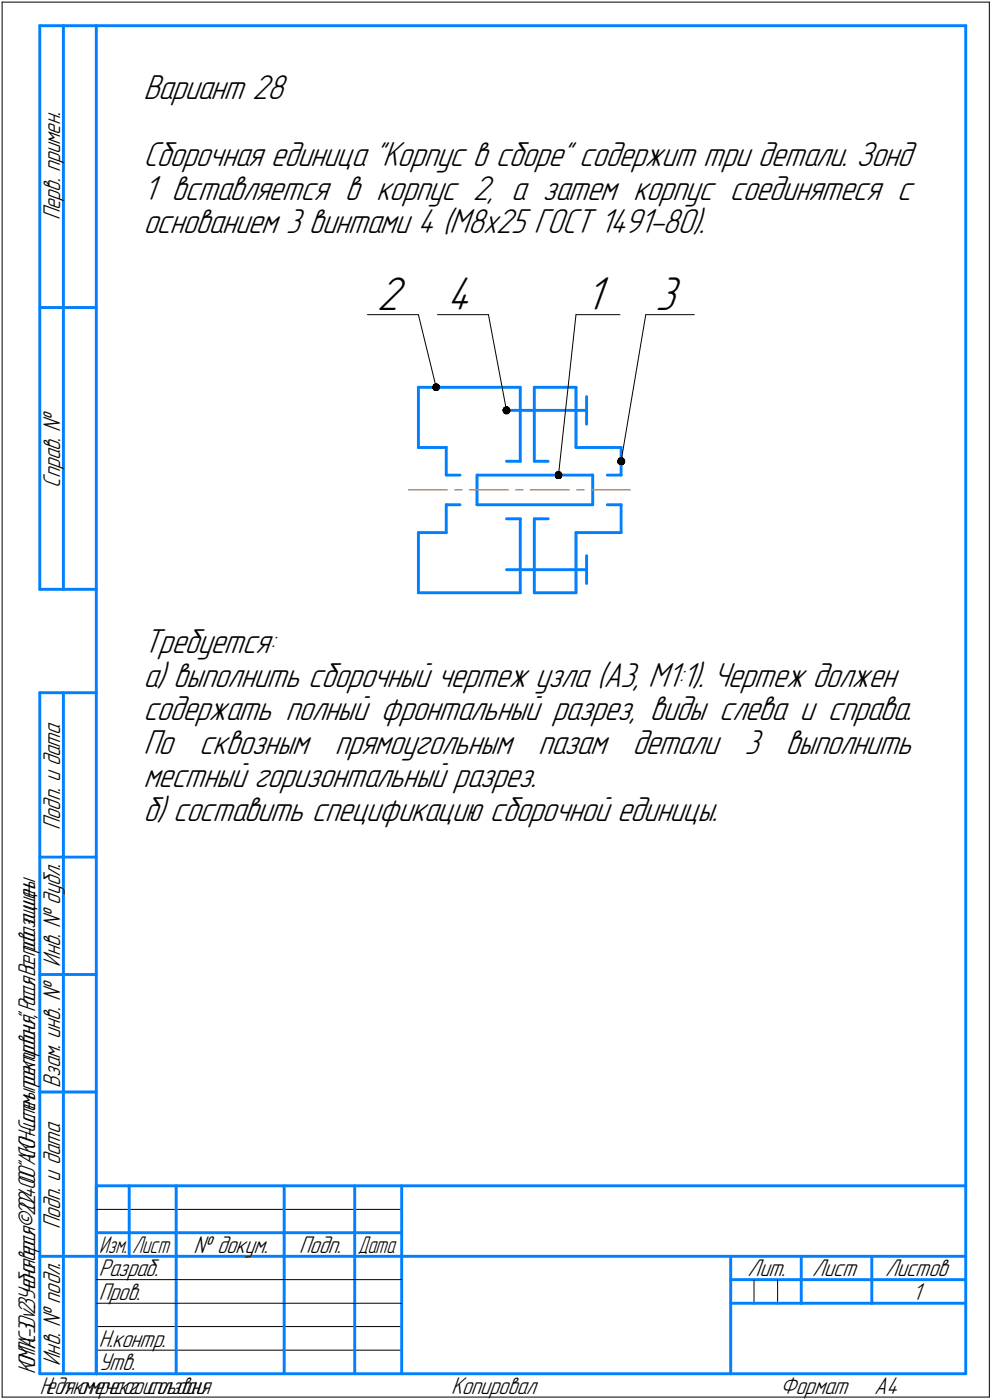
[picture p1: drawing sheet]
<svg xmlns="http://www.w3.org/2000/svg" width="211mm" height="298mm" viewBox="0 0 211 298" stroke-linecap="round" stroke-linejoin="round" font-family="sans-serif">
<g fill="none" stroke="#000" stroke-width=".21">
<path d="M.5 .5h210zM.5 .5v297zM210.5 .5v297zM78.2 67h10.8zM89 67l3.8 15.5zM93.1 67h10.8zM103.9 67l3.9 20.4zM122.5 67l-3.7 34.1zM122.5 67h9.4zM137.4 67l-5.3 31.2zM137.4 67h10.3zM20.5 257.5h65z"/>
<path d="M20.5 272.5h17zM20.5 277.5h17zM37.5 272.5h23zM37.5 277.5h23zM60.5 272.5h15zM60.5 277.5h15zM75.5 272.5h10zM75.5 277.5h10zM160.4 272.5v5zM165.4 272.5v5zM.5 297.5h210zM20.5 282.4h65z"/>
<path d="M20.5 287.5h65z"/>
</g>
<g fill="none" stroke="#0080ff" stroke-width=".62">
<path d="M8.5 5.5v120zM8.5 5.5h12zM13.5 5.5v120zM20.5 5.5h185zM20.5 5.5v287zM205.5 5.5v287zM8.5 65.5h12zM89 95.3h5.9zM89 82.5v12.8zM89 82.5h21.7zM94.9 95.3v5.8zM107.8 98.2h2.9z"/>
<path d="M107.8 87.4h17zM110.7 82.5v15.7zM113.7 98.2h2.9zM113.7 82.5v15.7zM113.7 82.5h8.8zM122.5 82.5v12.8zM122.5 95.3h9.6zM124.8 84.4v5.9zM132.1 95.3v5.8zM89 113.4h5.9zM89 113.4v12.8zM94.9 107.5h3z"/>
<path d="M94.9 107.5v5.9zM94.9 101.1h3zM101.5 107.5h24.6zM101.5 104.3v3.2zM101.5 101.1h24.6zM101.5 101.1v3.2zM107.8 110.5h2.9zM110.7 110.5v15.7zM113.7 110.5h2.9zM113.7 110.5v15.7zM122.5 113.4v12.8zM122.5 113.4h9.6z"/>
<path d="M124.8 118.3v5.9zM126.1 104.3v3.2zM126.1 101.1v3.2zM129.2 107.5h2.9zM129.2 101.1h2.9zM132.1 107.5v5.9zM8.5 125.5h12zM89 126.2h21.7zM107.8 121.3h17zM113.7 126.2h8.8zM8.5 147.5v145zM8.5 147.5h12z"/>
<path d="M13.5 147.5v145zM8.5 182.5h12zM8.5 207.5h12zM8.5 232.5h12zM20.5 252.5h185zM20.5 252.5v40zM27.5 252.5v15zM37.5 252.5v25zM60.5 252.5v25zM75.5 252.5v25zM85.5 252.5v40zM8.5 267.5h12z"/>
<path d="M20.5 262.5h7zM20.5 267.5h7zM27.5 262.5h10zM27.5 267.5h10zM37.5 277.5v15zM37.5 262.5h23zM37.5 267.5h23zM60.5 277.5v15zM60.5 262.5h15zM60.5 267.5h15zM75.5 277.5v15zM75.5 262.5h10z"/>
<path d="M75.5 267.5h10zM85.5 267.5h120zM155.4 267.5v25zM155.4 272.5h15.1zM155.4 277.5h5zM160.4 277.5h5zM165.4 277.5h5.1zM170.5 267.5v10zM170.5 272.5h35zM170.5 277.5h15zM185.5 267.5v10zM185.5 277.5h20z"/>
<path d="M8.5 292.5h12zM20.5 292.5h185z"/>
</g>
<path d="M86.9 104.3h8.3zM96.7 104.3h1.6zM99.9 104.3h8.3zM109.7 104.3h1.6zM112.8 104.3h8.4zM122.7 104.3h1.6zM125.8 104.3h8.3z" fill="none" stroke="#ff8000" stroke-width=".21"/>
<g fill="#fff" stroke="#fff" stroke-width=".21">
<path d="M124.5 58.3h5.4zM124.5 58.4h5.4zM124.5 58.4h5.4zM124.5 58.5h5.4zM124.5 58.5h5.4zM124.5 58.6h5.4zM124.5 58.6h5.4zM124.5 58.7h5.4zM124.5 58.8h5.4zM124.5 58.8h5.4zM124.5 58.9h5.4zM124.5 58.9h5.4zM124.5 59h5.4zM124.5 59h5.4zM124.5 59.1h5.4zM124.5 59.2h5.4zM124.5 59.2h5.4zM124.5 59.3h5.4zM124.5 59.3h5.4zM124.5 59.4h5.4zM124.5 59.4h5.4zM124.5 59.5h5.4zM124.5 59.5h5.4zM124.5 59.6h5.4zM124.5 59.7h5.4zM124.5 59.7h5.4zM124.5 59.8h5.4zM124.5 59.8h5.4zM124.5 59.9h5.4zM124.5 59.9h5.4zM124.5 60h5.4zM124.5 60.1h5.4zM124.5 60.1h5.4zM124.5 60.2h5.4zM124.5 60.2h5.4zM124.5 60.3h5.4zM124.5 60.3h5.4zM124.5 60.4h5.4zM124.5 60.5h5.4zM124.5 60.5h5.4zM124.5 60.6h5.4zM124.5 60.6h5.4zM124.5 60.7h5.4zM124.5 60.7h5.4zM124.5 60.8h5.4zM124.5 60.8h5.4zM124.5 60.9h5.4zM124.5 61h5.4zM124.5 61h5.4zM124.5 61.1h5.4zM124.5 61.1h5.4zM124.5 61.2h5.4zM124.5 61.2h5.4zM124.5 61.3h5.4zM124.5 61.4h5.4zM124.5 61.4h5.4zM124.5 61.5h5.4zM124.5 61.5h5.4zM124.5 61.6h5.4zM124.5 61.6h5.4zM124.5 61.7h5.4zM124.5 61.8h5.4zM124.5 61.8h5.4zM124.5 61.9h5.4zM124.5 61.9h5.4zM124.5 62h5.4zM124.5 62h5.4zM124.5 62.1h5.4zM124.5 62.1h5.4zM124.5 62.2h5.4zM124.5 62.3h5.4zM124.5 62.3h5.4zM124.5 62.4h5.4zM124.5 62.4h5.4zM124.5 62.5h5.4zM124.5 62.5h5.4zM124.5 62.6h5.4zM124.5 62.7h5.4zM124.5 62.7h5.4zM124.5 62.8h5.4zM124.5 62.8h5.4zM124.5 62.9h5.4zM124.5 62.9h5.4zM124.5 63h5.4zM124.5 63h5.4zM124.5 63.1h5.4zM124.5 63.2h5.4zM124.5 63.2h5.4zM124.5 63.3h5.4zM124.5 63.3h5.4zM124.5 63.4h5.4zM124.5 63.4h5.4zM124.5 63.5h5.4zM124.5 63.6h5.4zM124.5 63.6h5.4zM124.5 63.7h5.4zM124.5 63.7h5.4zM124.5 63.8h5.4zM124.5 63.8h5.4zM124.5 63.9h5.4zM124.5 64h5.4zM124.5 64h5.4zM124.5 64.1h5.4zM124.5 64.1h5.4zM124.5 64.2h5.4zM124.5 64.2h5.4zM124.5 64.3h5.4zM124.5 64.3h5.4zM124.5 64.4h5.4zM124.5 64.5h5.4zM124.5 64.5h5.4zM124.5 64.6h5.4zM124.5 64.6h5.4zM124.5 64.7h5.4zM124.5 64.7h5.4zM124.5 64.8h5.4zM124.5 64.9h5.4zM124.5 64.9h5.4zM124.5 65h5.4zM124.5 65h5.4zM124.5 65.1h5.4zM124.5 65.1h5.4zM124.5 65.2h5.4zM124.5 65.2h5.4zM124.5 65.3h5.4zM124.5 65.4h5.4zM124.5 65.4h5.4zM124.5 65.5h5.4zM124.5 65.5h5.4zM124.5 65.6h5.4zM124.5 65.6h5.4zM124.5 65.7h5.4zM124.5 65.8h5.4zM124.5 65.8h5.4zM124.5 65.9h5.4zM124.5 65.9h5.4zM124.5 66h5.4zM124.5 66h5.4zM124.5 66.1h5.4zM124.5 66.2h5.4zM124.5 66.2h5.4zM124.5 66.3h5.4zM124.5 66.3h5.4zM124.5 66.4h5.4zM124.5 66.4h5.4zM124.5 66.5h5.4zM124.5 66.5h5.4zM124.5 66.6h5.4zM124.5 66.7h5.4zM124.5 66.7h5.4zM124.5 66.8h5.4zM124.5 66.8h5.4zM124.5 66.9h5.4zM124.5 66.9h5.4zM124.5 67h5.4zM124.5 67.1h5.4zM124.5 67.1h5.4zM124.5 67.2h5.4zM124.5 67.2h5.4zM124.5 67.3h5.4zM124.5 67.3h5.4zM124.5 67.4h5.4zM124.5 67.5h5.4zM124.5 67.5h5.4zM124.5 67.6h5.4zM124.5 67.6h5.4zM124.5 67.7h5.4zM124.5 67.7h5.4zM124.5 67.8h5.4zM124.5 67.8h5.4zM124.5 67.9h5.4zM124.5 68h5.4zM124.5 68h5.4zM124.5 68.1h5.4z"/>
<path d="M80.2 58.3h6.8zM80.2 58.4h6.8zM80.2 58.4h6.8zM80.2 58.5h6.8zM80.2 58.5h6.8zM80.2 58.6h6.8zM80.2 58.6h6.8zM80.2 58.7h6.8zM80.2 58.8h6.8zM80.2 58.8h6.8zM80.2 58.9h6.8zM80.2 58.9h6.8zM80.2 59h6.8zM80.2 59h6.8zM80.2 59.1h6.8zM80.2 59.2h6.8zM80.2 59.2h6.8zM80.2 59.3h6.8zM80.2 59.3h6.8zM80.2 59.4h6.8zM80.2 59.4h6.8zM80.2 59.5h6.8zM80.2 59.5h6.8zM80.2 59.6h6.8zM80.2 59.7h6.8zM80.2 59.7h6.8zM80.2 59.8h6.8zM80.2 59.8h6.8zM80.2 59.9h6.8zM80.2 59.9h6.8zM80.2 60h6.8zM80.2 60.1h6.8zM80.2 60.1h6.8zM80.2 60.2h6.8zM80.2 60.2h6.8zM80.2 60.3h6.8zM80.2 60.3h6.8zM80.2 60.4h6.8zM80.2 60.5h6.8zM80.2 60.5h6.8zM80.2 60.6h6.8zM80.2 60.6h6.8zM80.2 60.7h6.8zM80.2 60.7h6.8zM80.2 60.8h6.8zM80.2 60.8h6.8zM80.2 60.9h6.8zM80.2 61h6.8zM80.2 61h6.8zM80.2 61.1h6.8zM80.2 61.1h6.8zM80.2 61.2h6.8zM80.2 61.2h6.8zM80.2 61.3h6.8zM80.2 61.4h6.8zM80.2 61.4h6.8zM80.2 61.5h6.8zM80.2 61.5h6.8zM80.2 61.6h6.8zM80.2 61.6h6.8zM80.2 61.7h6.8zM80.2 61.8h6.8zM80.2 61.8h6.8zM80.2 61.9h6.8zM80.2 61.9h6.8zM80.2 62h6.8zM80.2 62h6.8zM80.2 62.1h6.8zM80.2 62.1h6.8zM80.2 62.2h6.8zM80.2 62.3h6.8zM80.2 62.3h6.8zM80.2 62.4h6.8zM80.2 62.4h6.8zM80.2 62.5h6.8zM80.2 62.5h6.8zM80.2 62.6h6.8zM80.2 62.7h6.8zM80.2 62.7h6.8zM80.2 62.8h6.8zM80.2 62.8h6.8zM80.2 62.9h6.8zM80.2 62.9h6.8zM80.2 63h6.8zM80.2 63h6.8zM80.2 63.1h6.8zM80.2 63.2h6.8zM80.2 63.2h6.8zM80.2 63.3h6.8zM80.2 63.3h6.8zM80.2 63.4h6.8zM80.2 63.4h6.8zM80.2 63.5h6.8zM80.2 63.6h6.8zM80.2 63.6h6.8zM80.2 63.7h6.8zM80.2 63.7h6.8zM80.2 63.8h6.8zM80.2 63.8h6.8zM80.2 63.9h6.8zM80.2 64h6.8zM80.2 64h6.8zM80.2 64.1h6.8zM80.2 64.1h6.8zM80.2 64.2h6.8zM80.2 64.2h6.8zM80.2 64.3h6.8zM80.2 64.3h6.8zM80.2 64.4h6.8zM80.2 64.5h6.8zM80.2 64.5h6.8zM80.2 64.6h6.8zM80.2 64.6h6.8zM80.2 64.7h6.8zM80.2 64.7h6.8zM80.2 64.8h6.8zM80.2 64.9h6.8zM80.2 64.9h6.8zM80.2 65h6.8zM80.2 65h6.8zM80.2 65.1h6.8zM80.2 65.1h6.8zM80.2 65.2h6.8zM80.2 65.2h6.8zM80.2 65.3h6.8zM80.2 65.4h6.8zM80.2 65.4h6.8zM80.2 65.5h6.8zM80.2 65.5h6.8zM80.2 65.6h6.8zM80.2 65.6h6.8zM80.2 65.7h6.8zM80.2 65.8h6.8zM80.2 65.8h6.8zM80.2 65.9h6.8zM80.2 65.9h6.8zM80.2 66h6.8zM80.2 66h6.8zM80.2 66.1h6.8zM80.2 66.2h6.8zM80.2 66.2h6.8zM80.2 66.3h6.8zM80.2 66.3h6.8zM80.2 66.4h6.8zM80.2 66.4h6.8zM80.2 66.5h6.8zM80.2 66.5h6.8zM80.2 66.6h6.8zM80.2 66.7h6.8zM80.2 66.7h6.8zM80.2 66.8h6.8zM80.2 66.8h6.8zM80.2 66.9h6.8zM80.2 66.9h6.8zM80.2 67h6.8zM80.2 67.1h6.8zM80.2 67.1h6.8zM80.2 67.2h6.8zM80.2 67.2h6.8zM80.2 67.3h6.8zM80.2 67.3h6.8zM80.2 67.4h6.8zM80.2 67.5h6.8zM80.2 67.5h6.8zM80.2 67.6h6.8zM80.2 67.6h6.8zM80.2 67.7h6.8zM80.2 67.7h6.8zM80.2 67.8h6.8zM80.2 67.8h6.8zM80.2 67.9h6.8zM80.2 68h6.8zM80.2 68h6.8zM80.2 68.1h6.8z"/>
<path d="M139.4 58.3h6.3zM139.4 58.4h6.3zM139.4 58.4h6.3zM139.4 58.5h6.3zM139.4 58.5h6.3zM139.4 58.6h6.3zM139.4 58.6h6.3zM139.4 58.7h6.3zM139.4 58.8h6.3zM139.4 58.8h6.3zM139.4 58.9h6.3zM139.4 58.9h6.3zM139.4 59h6.3zM139.4 59h6.3zM139.4 59.1h6.3zM139.4 59.2h6.3zM139.4 59.2h6.3zM139.4 59.3h6.3zM139.4 59.3h6.3zM139.4 59.4h6.3zM139.4 59.4h6.3zM139.4 59.5h6.3zM139.4 59.5h6.3zM139.4 59.6h6.3zM139.4 59.7h6.3zM139.4 59.7h6.3zM139.4 59.8h6.3zM139.4 59.8h6.3zM139.4 59.9h6.3zM139.4 59.9h6.3zM139.4 60h6.3zM139.4 60.1h6.3zM139.4 60.1h6.3zM139.4 60.2h6.3zM139.4 60.2h6.3zM139.4 60.3h6.3zM139.4 60.3h6.3zM139.4 60.4h6.3zM139.4 60.5h6.3zM139.4 60.5h6.3zM139.4 60.6h6.3zM139.4 60.6h6.3zM139.4 60.7h6.3zM139.4 60.7h6.3zM139.4 60.8h6.3zM139.4 60.8h6.3zM139.4 60.9h6.3zM139.4 61h6.3zM139.4 61h6.3zM139.4 61.1h6.3zM139.4 61.1h6.3zM139.4 61.2h6.3zM139.4 61.2h6.3zM139.4 61.3h6.3zM139.4 61.4h6.3zM139.4 61.4h6.3zM139.4 61.5h6.3zM139.4 61.5h6.3zM139.4 61.6h6.3zM139.4 61.6h6.3zM139.4 61.7h6.3zM139.4 61.8h6.3zM139.4 61.8h6.3zM139.4 61.9h6.3zM139.4 61.9h6.3zM139.4 62h6.3zM139.4 62h6.3zM139.4 62.1h6.3zM139.4 62.1h6.3zM139.4 62.2h6.3zM139.4 62.3h6.3zM139.4 62.3h6.3zM139.4 62.4h6.3zM139.4 62.4h6.3zM139.4 62.5h6.3zM139.4 62.5h6.3zM139.4 62.6h6.3zM139.4 62.7h6.3zM139.4 62.7h6.3zM139.4 62.8h6.3zM139.4 62.8h6.3zM139.4 62.9h6.3zM139.4 62.9h6.3zM139.4 63h6.3zM139.4 63h6.3zM139.4 63.1h6.3zM139.4 63.2h6.3zM139.4 63.2h6.3zM139.4 63.3h6.3zM139.4 63.3h6.3zM139.4 63.4h6.3zM139.4 63.4h6.3zM139.4 63.5h6.3zM139.4 63.6h6.3zM139.4 63.6h6.3zM139.4 63.7h6.3zM139.4 63.7h6.3zM139.4 63.8h6.3zM139.4 63.8h6.3zM139.4 63.9h6.3zM139.4 64h6.3zM139.4 64h6.3zM139.4 64.1h6.3zM139.4 64.1h6.3zM139.4 64.2h6.3zM139.4 64.2h6.3zM139.4 64.3h6.3zM139.4 64.3h6.3zM139.4 64.4h6.3zM139.4 64.5h6.3zM139.4 64.5h6.3zM139.4 64.6h6.3zM139.4 64.6h6.3zM139.4 64.7h6.3zM139.4 64.7h6.3zM139.4 64.8h6.3zM139.4 64.9h6.3zM139.4 64.9h6.3zM139.4 65h6.3zM139.4 65h6.3zM139.4 65.1h6.3zM139.4 65.1h6.3zM139.4 65.2h6.3zM139.4 65.2h6.3zM139.4 65.3h6.3zM139.4 65.4h6.3zM139.4 65.4h6.3zM139.4 65.5h6.3zM139.4 65.5h6.3zM139.4 65.6h6.3zM139.4 65.6h6.3zM139.4 65.7h6.3zM139.4 65.8h6.3zM139.4 65.8h6.3zM139.4 65.9h6.3zM139.4 65.9h6.3zM139.4 66h6.3zM139.4 66h6.3zM139.4 66.1h6.3zM139.4 66.2h6.3zM139.4 66.2h6.3zM139.4 66.3h6.3zM139.4 66.3h6.3zM139.4 66.4h6.3zM139.4 66.4h6.3zM139.4 66.5h6.3zM139.4 66.5h6.3zM139.4 66.6h6.3zM139.4 66.7h6.3zM139.4 66.7h6.3zM139.4 66.8h6.3zM139.4 66.8h6.3zM139.4 66.9h6.3zM139.4 66.9h6.3zM139.4 67h6.3zM139.4 67.1h6.3zM139.4 67.1h6.3zM139.4 67.2h6.3zM139.4 67.2h6.3zM139.4 67.3h6.3zM139.4 67.3h6.3zM139.4 67.4h6.3zM139.4 67.5h6.3zM139.4 67.5h6.3zM139.4 67.6h6.3zM139.4 67.6h6.3zM139.4 67.7h6.3zM139.4 67.7h6.3zM139.4 67.8h6.3zM139.4 67.8h6.3zM139.4 67.9h6.3zM139.4 68h6.3zM139.4 68h6.3zM139.4 68.1h6.3z"/>
<path d="M95.1 58.3h6.8zM95.1 58.4h6.8zM95.1 58.4h6.8zM95.1 58.5h6.8zM95.1 58.5h6.8zM95.1 58.6h6.8zM95.1 58.6h6.8zM95.1 58.7h6.8zM95.1 58.8h6.8zM95.1 58.8h6.8zM95.1 58.9h6.8zM95.1 58.9h6.8zM95.1 59h6.8zM95.1 59h6.8zM95.1 59.1h6.8zM95.1 59.2h6.8zM95.1 59.2h6.8zM95.1 59.3h6.8zM95.1 59.3h6.8zM95.1 59.4h6.8zM95.1 59.4h6.8zM95.1 59.5h6.8zM95.1 59.5h6.8zM95.1 59.6h6.8zM95.1 59.7h6.8zM95.1 59.7h6.8zM95.1 59.8h6.8zM95.1 59.8h6.8zM95.1 59.9h6.8zM95.1 59.9h6.8zM95.1 60h6.8zM95.1 60.1h6.8zM95.1 60.1h6.8zM95.1 60.2h6.8zM95.1 60.2h6.8zM95.1 60.3h6.8zM95.1 60.3h6.8zM95.1 60.4h6.8zM95.1 60.5h6.8zM95.1 60.5h6.8zM95.1 60.6h6.8zM95.1 60.6h6.8zM95.1 60.7h6.8zM95.1 60.7h6.8zM95.1 60.8h6.8zM95.1 60.8h6.8zM95.1 60.9h6.8zM95.1 61h6.8zM95.1 61h6.8zM95.1 61.1h6.8zM95.1 61.1h6.8zM95.1 61.2h6.8zM95.1 61.2h6.8zM95.1 61.3h6.8zM95.1 61.4h6.8zM95.1 61.4h6.8zM95.1 61.5h6.8zM95.1 61.5h6.8zM95.1 61.6h6.8zM95.1 61.6h6.8zM95.1 61.7h6.8zM95.1 61.8h6.8zM95.1 61.8h6.8zM95.1 61.9h6.8zM95.1 61.9h6.8zM95.1 62h6.8zM95.1 62h6.8zM95.1 62.1h6.8zM95.1 62.1h6.8zM95.1 62.2h6.8zM95.1 62.3h6.8zM95.1 62.3h6.8zM95.1 62.4h6.8zM95.1 62.4h6.8zM95.1 62.5h6.8zM95.1 62.5h6.8zM95.1 62.6h6.8zM95.1 62.7h6.8zM95.1 62.7h6.8zM95.1 62.8h6.8zM95.1 62.8h6.8zM95.1 62.9h6.8zM95.1 62.9h6.8zM95.1 63h6.8zM95.1 63h6.8zM95.1 63.1h6.8zM95.1 63.2h6.8zM95.1 63.2h6.8zM95.1 63.3h6.8zM95.1 63.3h6.8zM95.1 63.4h6.8zM95.1 63.4h6.8zM95.1 63.5h6.8zM95.1 63.6h6.8zM95.1 63.6h6.8zM95.1 63.7h6.8zM95.1 63.7h6.8zM95.1 63.8h6.8zM95.1 63.8h6.8zM95.1 63.9h6.8zM95.1 64h6.8zM95.1 64h6.8zM95.1 64.1h6.8zM95.1 64.1h6.8zM95.1 64.2h6.8zM95.1 64.2h6.8zM95.1 64.3h6.8zM95.1 64.3h6.8zM95.1 64.4h6.8zM95.1 64.5h6.8zM95.1 64.5h6.8zM95.1 64.6h6.8zM95.1 64.6h6.8zM95.1 64.7h6.8zM95.1 64.7h6.8zM95.1 64.8h6.8zM95.1 64.9h6.8zM95.1 64.9h6.8zM95.1 65h6.8zM95.1 65h6.8zM95.1 65.1h6.8zM95.1 65.1h6.8zM95.1 65.2h6.8zM95.1 65.2h6.8zM95.1 65.3h6.8zM95.1 65.4h6.8zM95.1 65.4h6.8zM95.1 65.5h6.8zM95.1 65.5h6.8zM95.1 65.6h6.8zM95.1 65.6h6.8zM95.1 65.7h6.8zM95.1 65.8h6.8zM95.1 65.8h6.8zM95.1 65.9h6.8zM95.1 65.9h6.8zM95.1 66h6.8zM95.1 66h6.8zM95.1 66.1h6.8zM95.1 66.2h6.8zM95.1 66.2h6.8zM95.1 66.3h6.8zM95.1 66.3h6.8zM95.1 66.4h6.8zM95.1 66.4h6.8zM95.1 66.5h6.8zM95.1 66.5h6.8zM95.1 66.6h6.8zM95.1 66.7h6.8zM95.1 66.7h6.8zM95.1 66.8h6.8zM95.1 66.8h6.8zM95.1 66.9h6.8zM95.1 66.9h6.8zM95.1 67h6.8zM95.1 67.1h6.8zM95.1 67.1h6.8zM95.1 67.2h6.8zM95.1 67.2h6.8zM95.1 67.3h6.8zM95.1 67.3h6.8zM95.1 67.4h6.8zM95.1 67.5h6.8zM95.1 67.5h6.8zM95.1 67.6h6.8zM95.1 67.6h6.8zM95.1 67.7h6.8zM95.1 67.7h6.8zM95.1 67.8h6.8zM95.1 67.8h6.8zM95.1 67.9h6.8zM95.1 68h6.8zM95.1 68h6.8zM95.1 68.1h6.8z"/>
</g>
<g fill="#000" stroke="#000" stroke-width=".21">
<path d="M92.6 81.7h.3zM92.5 81.7h.5zM92.4 81.8h.7zM92.3 81.8h.9zM92.2 81.9h1.1zM92.2 82h1.2zM92.2 82h1.2zM92.1 82.1h1.4zM92.1 82.1h1.4zM92.1 82.2h1.4zM92 82.2h1.5zM92 82.3h1.5zM92 82.4h1.5zM92 82.4h1.5zM92 82.5h1.5zM92 82.5h1.5zM92 82.6h1.5zM92 82.6h1.5zM92 82.7h1.5zM92.1 82.7h1.4zM92.1 82.8h1.4zM92.1 82.9h1.3zM92.2 82.9h1.2zM92.2 83h1.2zM92.2 83h1.1zM92.3 83.1h.9zM92.5 83.1h.6z"/>
<path d="M107.6 86.6h.3zM107.5 86.6h.5zM107.4 86.7h.7zM107.2 86.8h1.1zM107.2 86.8h1.1zM107.1 86.9h1.3zM107.1 86.9h1.3zM107.1 87h1.3zM107.1 87h1.3zM107 87.1h1.5zM107 87.2h1.5zM107 87.2h1.5zM107 87.3h1.5zM107 87.3h1.5zM107 87.4h1.5zM107 87.4h1.5zM107 87.5h1.5zM107 87.5h1.5zM107 87.6h1.5zM107.1 87.7h1.4zM107.1 87.7h1.4zM107.1 87.8h1.3zM107.1 87.8h1.3zM107.2 87.9h1.2zM107.2 87.9h1.1zM107.3 88h1zM107.4 88.1h.7zM107.5 88.1h.6z"/>
<path d="M131.9 97.5h.6zM131.8 97.5h.8zM131.7 97.6h.9zM131.6 97.6h1.1zM131.5 97.7h1.3zM131.5 97.8h1.3zM131.5 97.8h1.4zM131.5 97.9h1.4zM131.5 97.9h1.4zM131.4 98h1.5zM131.4 98h1.5zM131.3 98.1h1.7zM131.4 98.2h1.6zM131.4 98.2h1.6zM131.4 98.3h1.6zM131.4 98.3h1.6zM131.4 98.4h1.6zM131.4 98.4h1.5zM131.4 98.5h1.5zM131.4 98.6h1.5zM131.5 98.6h1.4zM131.5 98.7h1.3zM131.6 98.7h1.2zM131.6 98.8h1.1zM131.7 98.8h.9zM131.9 98.9h.7zM132 98.9h.5z"/>
<path d="M118.5 100.4h.6zM118.4 100.5h.8zM118.4 100.5h.9zM118.3 100.6h1zM118.3 100.6h1.1zM118.1 100.7h1.3zM118.1 100.8h1.4zM118.1 100.8h1.4zM118.1 100.9h1.4zM118.1 100.9h1.4zM118.1 101h1.5zM118.1 101h1.5zM118 101.1h1.6zM118.1 101.1h1.5zM118.1 101.2h1.5zM118.1 101.3h1.5zM118.1 101.3h1.5zM118.1 101.4h1.4zM118.1 101.4h1.4zM118.1 101.5h1.4zM118.1 101.5h1.4zM118.1 101.6h1.4zM118.2 101.7h1.2zM118.3 101.7h1.1zM118.3 101.8h1zM118.4 101.8h.9zM118.6 101.9h.6z"/>
</g>
<g font-size="10.7">
<text x="80.2" y="66">2</text>
<text x="95" y="66">4</text>
<text x="124.5" y="66">1</text>
<text x="139.4" y="66">3</text>
</g>
<g font-size="7.8">
<text x="30.5" y="21.1">Вариант 28</text>
<text x="30.5" y="35.4">Сборочная единица &quot;Корпус в сборе&quot; содержит три детали. Зонд</text>
<text x="30.5" y="42.5">1 вставляется в корпус 2, а затем корпус соединятеся с</text>
<text x="30.5" y="49.6">основанием 3 винтами 4 (М8х25 ГОСТ 1491-80).</text>
<text x="30.5" y="139.1">Требуется:</text>
<text x="30.5" y="146.2">а) выполнить сборочный чертеж узла (А3, М1:1). Чертеж должен</text>
<text x="30.5" y="153.3">содержать полный фронтальный разрез, виды слева и справа.</text>
<text x="30.5" y="160.5">По</text>
<text x="42.4" y="160.5">сквозным</text>
<text x="71.2" y="160.5">прямоугольным</text>
<text x="114.5" y="160.5">пазам</text>
<text x="134.6" y="160.5">детали</text>
<text x="158.4" y="160.5">3</text>
<text x="167.1" y="160.5">выполнить</text>
<text x="30.5" y="167.6">местный горизонтальный разрез.</text>
<text x="30.5" y="174.7">б) составить спецификацию сборочной единицы.</text>
</g>
<g font-size="5.5">
<text x="12.8" y="46.9" transform="rotate(-90 12.8 46.9)">Перв. примен.</text>
<text x="12.8" y="103.8" transform="rotate(-90 12.8 103.8)">Справ. №</text>
<text x="12.8" y="176.7" transform="rotate(-90 12.8 176.7)">Подп. и дата</text>
<text x="12.8" y="205.8" transform="rotate(-90 12.8 205.8)">Инв. № дубл.</text>
<text x="12.8" y="231.6" transform="rotate(-90 12.8 231.6)">Взам. инв. №</text>
<text x="12.8" y="261.7" transform="rotate(-90 12.8 261.7)">Подп. и дата</text>
<text x="41.2" y="266.8">№ докум.</text>
<text x="63.6" y="266.8">Подп.</text>
<text x="21" y="271.8">Разраб.</text>
<text x="159.1" y="271.8">Лит.</text>
<text x="172.8" y="271.8">Лист</text>
<text x="188.3" y="271.8">Листов</text>
<text x="21" y="276.8">Пров.</text>
<text x="194.1" y="276.8">1</text>
<text x="21" y="286.8">Н.контр.</text>
<text x="12.8" y="290.8" transform="rotate(-90 12.8 290.8)">Инв. № подл.</text>
<text x="21" y="291.8">Утв.</text>
<text x="96" y="296.8">Копировал</text>
<text x="166" y="296.8">Формат</text>
<text x="186" y="296.8">A4</text>
</g>
<g font-size="5.4">
<text x="21.1" y="266.8">Изм.</text>
<text x="28.1" y="266.8">Лист</text>
<text x="76.1" y="266.8">Дата</text>
<text x="7.5" y="292.5" transform="rotate(-90 7.5 292.5)">КОМПАС-3Dv23Учебнаяверсия©2024ООО&quot;АСКОН-Системыпроектирования&quot;,Россия.Всеправазащищены.</text>
<text x="8.5" y="296.7">Недлякоммерческогоиспользования</text>
</g>
</svg>
